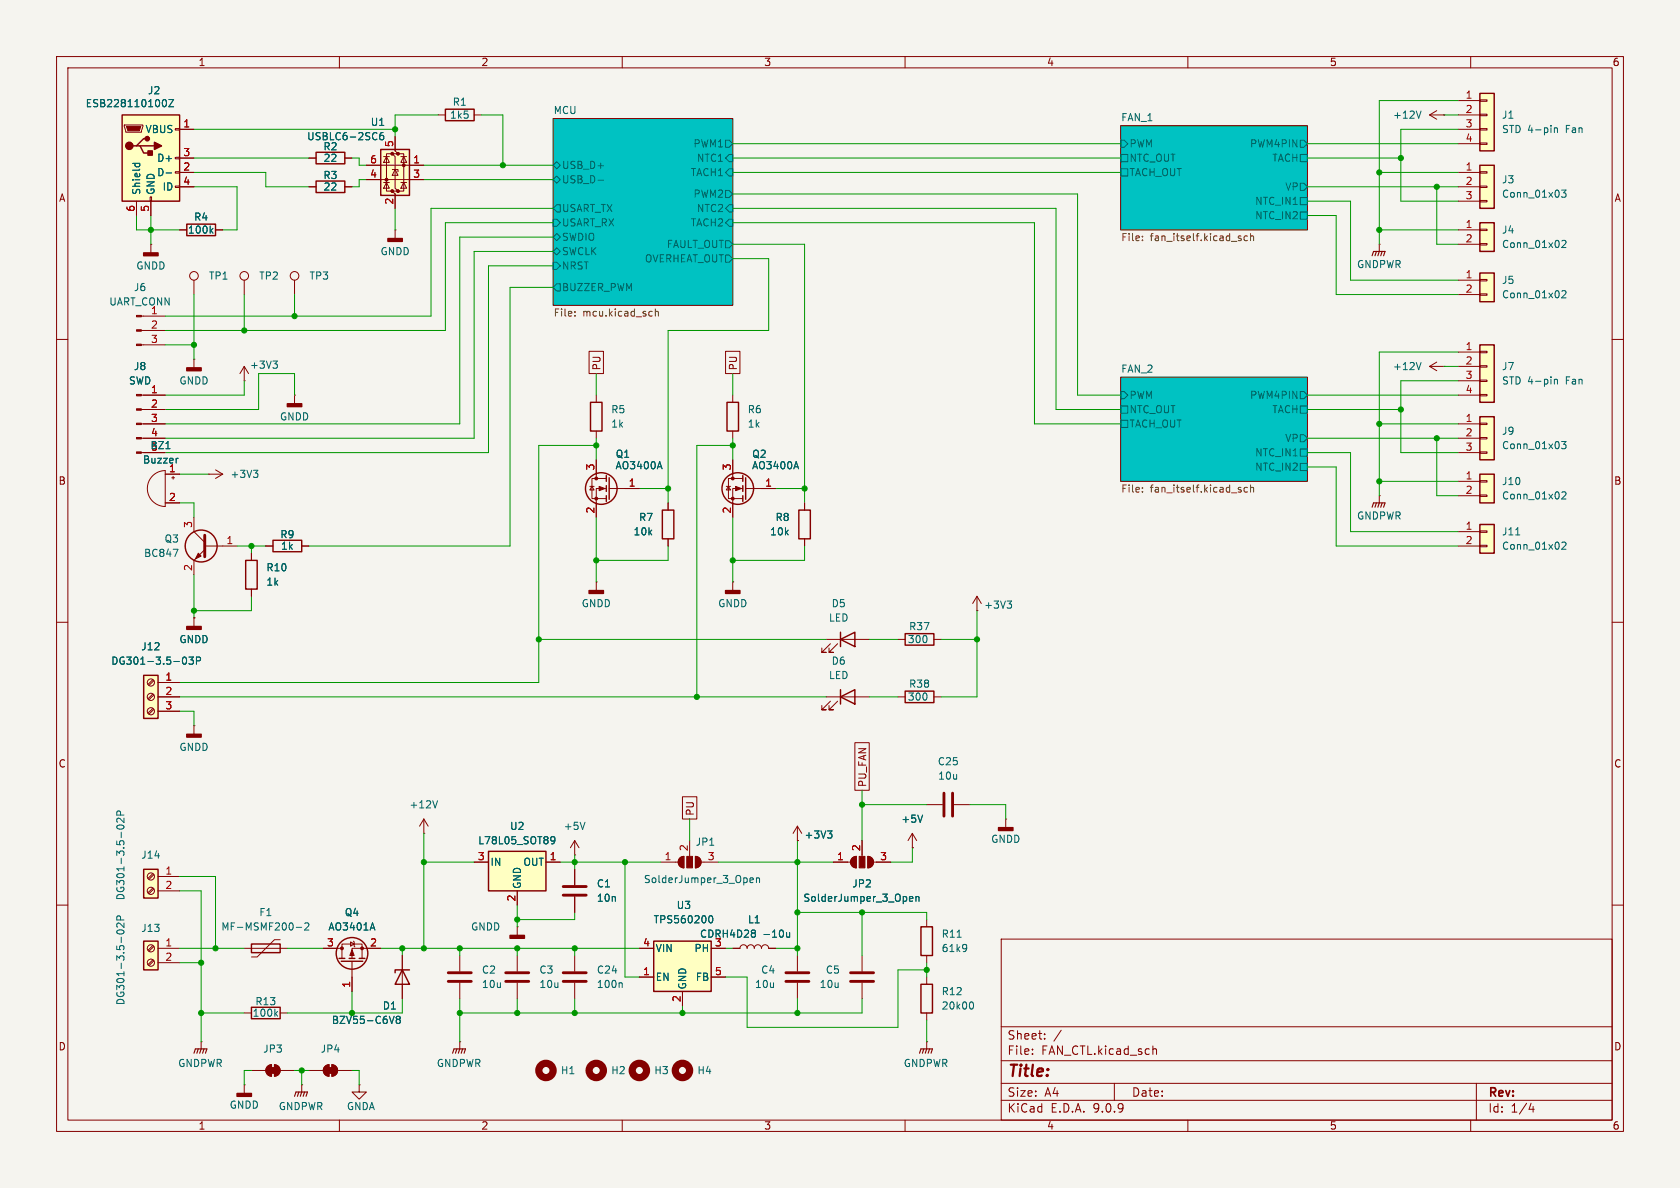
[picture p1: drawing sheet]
<svg xmlns="http://www.w3.org/2000/svg" width="297mm" height="210mm" viewBox="0 0 297 210" stroke-linecap="round" stroke-linejoin="round" font-family="sans-serif">
<path d="M0 0h297v210h-297z" fill="#f5f4ef" stroke="#f5f4ef" stroke-width=".18"/>
<g fill="none" stroke="#840000" stroke-width=".18">
<path d="M10 10h277v190h-277zM12 12h273v186h-273zM60 10v2M110 10v2M160 10v2M210 10v2M260 10v2M97.8 21h31.7v33h-31.7zM198.1 22.2h33v18.4h-33zM43.2 49.5v2.6M52.1 49.5v2.6M10 60h2"/>
<path d="M25 69.9h4.2M25 72.4h4.2M25 74.9h4.2M25 77.5h4.2M34.3 63.5h.1M34.3 63.5v1.5M43.2 67.3h.1M43.2 64.8l-.8 1.2M43.2 64.8l.7 1.2M43.2 64.8v2.5M198.1 66.7h33v18.4h-33zM285 60h2"/>
<path d="M25 80h4.2M27 84.1a3.2 3.2 0 0 1 2.2-.9v6.3a3.2 3.2 0 0 1-2.9-1.9 3.2 3.2 0 0 1 .7-3.5zM29.2 83.8h2.5M29.2 88.9h2.5M30.4 84.5h.5M30.6 84.2v.5M34.3 91.4v2.6l1.9 1.9M36.2 96.5h5.7M36.2 97.2l-1.9 1.9v2.5M36.8 83.8h.1M36.8 83.8h2.6M38.1 83.1l1.3 .7"/>
<path d="M39.4 83.8l-1.3 .8M47 96.5h1.3M53.3 96.5h1.3M10 110h2M285 110h2M10 160h2M177 166h108v32h-108zM285 160h2M60 198v2M110 198v2M160 198v2M177 194.5h108"/>
<path d="M177 191.5h108M177 187.5h108M177 181.5h108M182.5 186.3v.1M182.5 185.5v.1M184.7 183.6v.1M184.7 182.8v.1M187.6 182.1l-1.3 2M197 191.5v3M203.8 185.5l.2-.1 .4 .1 .1 .9M210 198v2M260 198v2"/>
<path d="M261 191.5v6.5M270.7 195l-.4 1.1h.9M271 195.6v1"/>
<circle cx="43.2" cy="48.8" r=".76"/>
<circle cx="52.1" cy="48.8" r=".76"/>
</g>
<g fill="#00c2c2" stroke="#00c2c2" stroke-width=".18">
<path d="M198.1 66.7h33v18.4h-33z"/>
<path d="M198.1 22.2h33v18.4h-33z"/>
<path d="M97.8 21h31.7v33h-31.7z"/>
</g>
<g fill="none" stroke="#006464" stroke-width=".18">
<path d="M97.8 38.7h.6l.7 .7-.7 .6h-.6zM97.8 29.2l.6-.6 .7 .6-.7 .6zM97.8 31.8l.6-.7 .7 .7-.7 .6zM98.4 36.2h.7v1.3h-.7l-.6-.7zM105.7 31.8h1M128.3 24.8h.6l.6 .6-.6 .6h-.6zM128.3 33.7h.6l.6 .6-.6 .6h-.6zM128.9 27.3h.6v1.3h-.6l-.6-.7zM128.9 36.2h.6v1.3h-.6l-.6-.7zM128.9 29.8h.6v1.3h-.6l-.6-.6zM128.9 38.7h.6v1.3h-.6l-.6-.6zM198.1 24.8h.7l.6 .6-.6 .6h-.7z"/>
<path d="M198.1 27.3h1.3v1.3h-1.3zM198.1 29.8h1.3v1.3h-1.3zM229.9 24.8h.6l.6 .6-.6 .6h-.6zM229.9 27.3h1.2v1.3h-1.2zM229.9 32.4h.6l.6 .6-.6 .7h-.6zM229.9 34.9h1.2v1.3h-1.2zM229.9 37.5h1.2v1.2h-1.2zM97.8 50.8l.6-.6h.7v1.2h-.7zM97.8 46.4h.6l.7 .6-.7 .6h-.6zM97.8 44.5l.6-.7 .7 .7-.7 .6zM97.8 41.9l.6-.6 .7 .6-.7 .6zM128.3 42.5h.6l.6 .7-.6 .6h-.6z"/>
<path d="M128.3 45.1h.6l.6 .6-.6 .7h-.6zM29.3 79.3h.8M48.2 63.8h.8l-.4 .5M48.8 64.3l.2 .3v.3l-.2 .2M198.1 69.2h.7l.6 .7-.6 .6h-.7zM198.1 71.8h1.3v1.2h-1.3zM198.1 74.3h1.3v1.3h-1.3zM229.9 69.2h.6l.6 .7-.6 .6h-.6zM229.9 71.8h1.2v1.2h-1.2zM229.9 76.8h.6l.6 .7-.6 .6h-.6zM229.9 79.4h1.2v1.2h-1.2zM30.6 97.1h.9l-.6 1.3"/>
<path d="M31.5 81l-.2 .1M44.8 83.1h.8l-.4 .5M45.3 83.6l.3 .3v.3l-.3 .2M229.9 81.9h1.2v1.3h-1.2z"/>
</g>
<g fill="none" stroke="#725600" stroke-width=".18">
<path d="M101.6 55.8v.1M101.6 55.1v.1M115.2 55l.1 .1M115.3 55.8l-.1 .1M115.9 54.6v1.3M115.9 55.2l.1-.2 .3 .1 .1 .8M202 41.8v.1M202 42.4v.1M219.3 42.1l.1 .2-.1 .2M219.3 41.7l.1 .1M220.5 41.8l-.3-.1-.3 .2 .2 .6h.4M221.1 41.3v1.2"/>
<path d="M221.1 41.8l.2-.1 .3 .1v.7M202 86.9v.1M202 86.2v.1M219.3 86.6l.1 .2-.1 .2M219.3 86.2h.1M220.5 86.2h-.3l-.3 .2 .2 .5h.4M221.1 86.3l.2-.1h.3v.8M221.1 85.7v1.3"/>
</g>
<path d="M36.2 94.6v3.8" fill="none" stroke="#840000" stroke-width=".51"/>
<g fill="none" stroke="#840000" stroke-width=".25">
<path d="M48.3 95.5h5v2h-5z"/>
<circle cx="35.6" cy="96.5" r="2.82"/>
</g>
<g fill="#840000" stroke="#840000" stroke-width=".18">
<path d="M35.1 97.8l.5 .5-1.1 .5z"/>
<path d="M24.1 69.7h.9v.3h-.9z"/>
<path d="M24.1 72.3h.9v.2h-.9z"/>
<path d="M24.1 74.8h.9v.3h-.9z"/>
<path d="M24.1 77.3h.9v.3h-.9z"/>
<path d="M24.1 79.9h.9v.2h-.9z"/>
</g>
<path d="M33 65h2.6v.5h-2.6z" fill="#840000" stroke="#840000" stroke-width=".25"/>
<path d="M25.4 119.4h2.5v7.6h-2.5z" fill="#ffffc2"/>
<path d="M33 39.6h5.1v2.1h-5.1zM25.4 119.4h2.5v7.6h-2.5z" fill="none" stroke="#840000" stroke-width=".25"/>
<g fill="none" stroke="#840000" stroke-width=".18">
<path d="M25 55.9h4.2M25 58.4h4.2M26.7 43.2h.1M26.7 43.2v1.5M31.7 40.6h1.3M34.3 49.5v2.6M38.1 40.6h1.3M25 61h4.2M52.1 69.9h.1M52.1 69.9v1.5M27 120.1l-.8 .9M27 122.7l-.8 .8"/>
<path d="M27 125.2l-.8 .9M27.2 120.3l-.9 .9M27.2 122.9l-.9 .8M27.2 125.4l-.9 .8M27.9 120.7h3.8M27.9 123.2h3.8M27.9 125.7h3.8"/>
<circle cx="34.3" cy="48.8" r=".76"/>
<circle cx="26.7" cy="123.2" r=".63"/>
<circle cx="26.7" cy="120.6" r=".63"/>
<circle cx="26.7" cy="125.7" r=".63"/>
</g>
<path d="M37.3 40.7l.3 .5M37.6 40.4l-.4 .5M32.4 116.2l.2-.1a.68 .68 0 0 1 .4 .7 .68 .68 0 0 1-.4 .6h-.2M33.4 116.1h.8l-.4 .5 .3 .2v.5l-.2 .1-.5-.1M34.7 116.8h.6l.2-.2-.1-.3-.7-.2v1.3" fill="none" stroke="#006464" stroke-width=".18"/>
<g fill="#840000" stroke="#840000" stroke-width=".25">
<path d="M50.8 71.4h2.5v.5h-2.5z"/>
<path d="M25.4 44.7h2.5v.5h-2.5z"/>
</g>
<g fill="#840000" stroke="#840000" stroke-width=".18">
<path d="M24.1 55.8h.9v.2h-.9z"/>
<path d="M24.1 58.3h.9v.2h-.9z"/>
<path d="M24.1 60.8h.9v.3h-.9z"/>
</g>
<path d="M21.6 20.3h10.1v15.3h-10.1z" fill="#ffffc2"/>
<path d="M21.6 20.3h10.1v15.3h-10.1zM24.1 25.8h.7l.6 1.3h1.3M24.8 25.8h2.5M26 24.5h-.6l-1.3 1.3h-.6M148.6 123.2l2.5-1.3v2.6zM148.6 121.9v2.6M162.8 163.8h2v5.1h-2z" fill="none" stroke="#840000" stroke-width=".25"/>
<g fill="none" stroke="#840000" stroke-width=".18">
<path d="M22 22.1h3.3v.3l-.3 1h-2.8zM24.1 35.6v2.5M26.5 34.8h.3v.8h-.3zM26.7 35.6v2.5M31 22.7h.7v.3h-.7zM31 27.8h.7v.3h-.7zM31 30.4h.7v.2h-.7zM31 32.9h.7v.2h-.7zM31.7 22.9h2.6M31.7 27.9h2.6M31.7 30.5h2.6M31.7 33h2.6"/>
<path d="M69.8 40.6h.1M69.8 40.6v1.6M243.8 43.2h.1M243.8 43.2v1.3M172.7 108h.1M172.7 105.4l.8 1.3M172.7 105.4l-.7 1.3M172.7 105.4v2.6M146 123.2h7.7M146.8 124l-1.5 1.5h.7h-.7v-.8M148.1 124l-1.5 1.5h.7h-.7v-.8M163.8 162.6v1.2"/>
<path d="M163.8 168.9v1.3"/>
</g>
<path d="M22.4 22.4h2.5l-.3 .7h-2z" fill="#840000" stroke="#840000" stroke-width=".18"/>
<g fill="#840000" stroke="#840000" stroke-width=".25">
<path d="M26.2 26.7h.7v.7h-.7z"/>
<path d="M27.3 25.1l1.3 .7-1.3 .6z"/>
<path d="M68.6 42.2h2.5v.5h-2.5z"/>
<circle cx="22.9" cy="25.8" r=".63"/>
<circle cx="26" cy="24.5" r=".38"/>
</g>
<path d="M29 17.6a.68 .68 0 0 1 .4 .6 .68 .68 0 0 1-.4 .7M29.8 17.6h.9l-.9 1.3h.9M23.4 28.9h1.3M23.9 28.9v.3M24.6 28.9l.1 .3M29.4 30.6h.9M178 106.2h.8l-.4 .5M178.6 106.7l.2 .3v.3l-.2 .2M169.2 165.7h.7M170.7 166.9l.1 .2a1.07 1.07 0 0 1-.1 1M170.9 167.5l-.2 .2" fill="none" stroke="#006464" stroke-width=".18"/>
<path d="M242.6 45.2l.2-.7h2.1l-.3 .7M243.3 44.5l-.2 .7M243.8 44.5l-.2 .7M244.3 44.5l-.2 .7" fill="none" stroke="#840000" stroke-width=".2"/>
<path d="M261.6 16.5h2.6v10.2h-2.6z" fill="#ffffc2"/>
<path d="M261.6 16.5h2.6v10.2h-2.6z" fill="none" stroke="#840000" stroke-width=".25"/>
<path d="M254 19.6l-1.3 .7M257.8 17.8h3.8M261.6 17.7h1.3v.2h-1.3zM252.7 20.3h2.6M252.7 20.3l1.3 .8M255.3 20.3h.1M257.8 20.3h3.8M257.8 22.9h3.8M257.8 25.4h3.8M261.6 20.2h1.3v.2h-1.3zM261.6 22.7h1.3v.3h-1.3zM261.6 25.3h1.3v.2h-1.3z" fill="none" stroke="#840000" stroke-width=".18"/>
<path d="M251.2 19.6l-.4 1.3M274.8 22.6v.8M274.8 22.7l.2-.1 .3 .1v.7" fill="none" stroke="#006464" stroke-width=".18"/>
<path d="M261.6 48.3h2.6v5h-2.6z" fill="#ffffc2"/>
<path d="M261.6 48.3h2.6v5h-2.6z" fill="none" stroke="#840000" stroke-width=".25"/>
<path d="M257.8 49.5h3.8M257.8 52.1h3.8M261.6 49.4h1.3v.3h-1.3zM261.6 51.9h1.3v.3h-1.3z" fill="none" stroke="#840000" stroke-width=".18"/>
<path d="M276.1 51.5l.5-.1 .2 .3-.7 .9h.7" fill="none" stroke="#006464" stroke-width=".18"/>
<path d="M261.6 39.4h2.6v5.1h-2.6z" fill="#ffffc2"/>
<path d="M261.6 39.4h2.6v5.1h-2.6z" fill="none" stroke="#840000" stroke-width=".25"/>
<path d="M257.8 40.6h3.8M257.8 43.2h3.8M261.6 40.5h1.3v.3h-1.3zM261.6 43.1h1.3v.2h-1.3z" fill="none" stroke="#840000" stroke-width=".18"/>
<path d="M276.1 42.6l.5-.1 .2 .4-.7 .9h.7" fill="none" stroke="#006464" stroke-width=".18"/>
<path d="M261.6 29.2h2.6v7.6h-2.6z" fill="#ffffc2"/>
<path d="M55.9 32h5.1v2h-5.1zM261.6 29.2h2.6v7.6h-2.6zM148.6 113l2.5-1.2v2.5zM148.6 111.8v2.5M160 112h5.1v2h-5.1zM160 122.2h5.1v2h-5.1z" fill="none" stroke="#840000" stroke-width=".25"/>
<g fill="none" stroke="#840000" stroke-width=".18">
<path d="M54.6 33h1.3M61 33h1.2M257.8 30.5h3.8M257.8 33h3.8M257.8 35.6h3.8M261.6 30.4h1.3v.2h-1.3zM261.6 32.9h1.3v.2h-1.3zM261.6 35.4h1.3v.3h-1.3zM34.3 109.2h.1M34.3 109.2v1.5M146 113h7.7M146.8 113.8l-1.5 1.5h.7h-.7v-.7"/>
<path d="M148.1 113.8l-1.5 1.5h.7h-.7v-.7M158.7 113h1.3M165.1 113h1.3M34.3 128.3h.1M34.3 128.3v1.5M158.7 123.2h1.3M165.1 123.2h1.3M161.3 149.9h.1M161.3 147.3l-.8 1.3M161.3 147.3l.8 1.3M161.3 147.3v2.6M163.8 142.2h2.8"/>
<path d="M168.7 142.2h2.7M177.8 144.8h.1M177.8 144.8v1.5M91.4 163.8h.1M91.4 163.8v1.6M101.6 168.9v2.8M101.6 173.7v2.8"/>
</g>
<path d="M276.1 33.6h.7l-.4 .5 .4 .1v.5l-.2 .2-.5-.2M163.1 144.1l-.4 1.3M109.8 173.7l.2 .2v.7" fill="none" stroke="#006464" stroke-width=".18"/>
<g fill="#840000" stroke="#840000" stroke-width=".25">
<path d="M33 110.7h2.6v.6h-2.6z"/>
<path d="M176.5 146.3h2.6v.5h-2.6z"/>
<path d="M33 129.8h2.6v.5h-2.6z"/>
<path d="M90.2 165.4h2.5v.5h-2.5z"/>
</g>
<path d="M166.9 140.2v4.1M168.4 140.2v4.1M99.6 172h4M99.6 173.5h4" fill="none" stroke="#840000" stroke-width=".51"/>
<circle cx="96.5" cy="189.2" r="1.27" fill="none" stroke="#840000" stroke-width="1.3"/>
<path d="M115.6 166.4h10.1v8.9h-10.1z" fill="#ffffc2"/>
<path d="M115.6 166.4h10.1v8.9h-10.1z" fill="none" stroke="#840000" stroke-width=".25"/>
<g fill="none" stroke="#840000" stroke-width=".18">
<path d="M74.9 147.3h.1M74.9 144.8l-.7 1.3M74.9 144.8l.8 1.3M74.9 144.8v2.5M101.6 151.1h.1M101.6 148.6l-.8 1.3M101.6 148.6l.8 1.3M101.6 148.6v2.5M101.6 153.7v2.8M101.6 158.5v2.8M116.8 152.4h3.1M120.2 151.7l.7-.3v2a1.02 1.02 0 0 1-.9-.6 1.02 1.02 0 0 1 .2-1.1z"/>
<path d="M121.9 148.6v2.8M122.9 151.4a1.02 1.02 0 0 1 1 1 1.02 1.02 0 0 1-1 1zM124 152.4h3M113 167.6h2.6M113 172.7h2.6M120.6 175.3v2.5M125.7 167.6h2.6M125.7 172.7h2.6"/>
</g>
<path d="M77.3 141.5l-.4 1.3M103.4 145.4l-.4 1.2M132.6 155.6l.6-.1-.1-.3h-.3l-.2 .2v.6h.5M133.7 155.3l.2-.1h.3l.1 .8M133.7 155.2v.8M125.3 162.4l.1-.4 .2-.1a.68 .68 0 0 1 .4 .6 .68 .68 0 0 1-.4 .6l-.2-.1-.1-.3" fill="none" stroke="#006464" stroke-width=".18"/>
<g fill="#840000" stroke="#840000" stroke-width=".18">
<path d="M120.2 151.7l.7-.3v2a1.02 1.02 0 0 1-.9-.6 1.02 1.02 0 0 1 .2-1.1z"/>
<path d="M121.4 151.4h1v2h-1z"/>
<path d="M122.9 151.4a1.02 1.02 0 0 1 1 1 1.02 1.02 0 0 1-1 1z"/>
</g>
<path d="M99.6 156.7h4M99.6 158.2h4" fill="none" stroke="#840000" stroke-width=".51"/>
<path d="M86.4 150.5h10.1v7h-10.1z" fill="#ffffc2"/>
<g fill="none" stroke="#840000" stroke-width=".25">
<path d="M104.4 71.1h2v5.1h-2zM128.5 71.1h2.1v5.1h-2.1zM107.2 84.1v1M107.2 85.9v1M107.2 87.6v1M107.7 84.5v3.8M117.1 90.2h2v5.1h-2zM86.4 150.5h10.1v7h-10.1z"/>
<circle cx="106.3" cy="86.4" r="2.79"/>
</g>
<g fill="none" stroke="#840000" stroke-width=".18">
<path d="M105.4 69.9v1.2M105.4 76.2v1.3M129.5 69.9v1.2M129.5 76.2v1.3M104.3 86h.7M104.6 86l.4 .6h-.7zM105.4 81.3v3.3M107.2 84.6h-2.6v3.5h2.6M107.2 86.4h-1.8v5M107.7 86.4h5.3M118.1 88.9v1.3M118.1 95.3v1.2"/>
<path d="M105.4 102.9h.1M105.4 102.9v1.5M129.5 102.9h.1M129.5 102.9v1.5M83.8 152.4h2.6M91.4 157.5v2.5M96.5 152.4h2.6M81.3 168.9v2.8M81.3 173.7v2.8M91.4 168.9v2.8M91.4 173.7v2.8M81.3 184.2h.1"/>
<path d="M81.3 184.2v1.2"/>
</g>
<path d="M116.6 81.6l.4 1.3M97.4 148l.2-.1 .4 .1a.84 .84 0 0 1-.3 1.2h-.2M98.1 148.4l-.2 .3-.5-.1" fill="none" stroke="#006464" stroke-width=".18"/>
<path d="M79.2 172h4.1M79.2 173.5h4.1M89.4 172h4.1M89.4 173.5h4.1" fill="none" stroke="#840000" stroke-width=".51"/>
<circle cx="120.6" cy="189.2" r="1.27" fill="none" stroke="#840000" stroke-width="1.3"/>
<path d="M80 186.2l.3-.8h2l-.3 .8M80.8 185.4l-.3 .8M81.3 185.4l-.3 .8M81.8 185.4l-.3 .8" fill="none" stroke="#840000" stroke-width=".2"/>
<g fill="#840000" stroke="#840000" stroke-width=".18">
<path d="M105.9 86l1 .4-1 .3z"/>
<circle cx="105.4" cy="84.6" r=".25"/>
<circle cx="105.4" cy="88.1" r=".25"/>
</g>
<g fill="#840000" stroke="#840000" stroke-width=".25">
<path d="M104.1 104.4h2.6v.5h-2.6z"/>
<path d="M128.3 104.4h2.5v.5h-2.5z"/>
</g>
<path d="M25.4 166.4h2.5v5.1h-2.5z" fill="#ffffc2"/>
<path d="M55.9 26.9h5.1v2.1h-5.1zM25.4 166.4h2.5v5.1h-2.5z" fill="none" stroke="#840000" stroke-width=".25"/>
<g fill="none" stroke="#840000" stroke-width=".18">
<path d="M54.6 27.9h1.3M61 27.9h1.2M27 167.1l-.8 .9M27 169.7l-.8 .8M27.2 167.3l-.9 .8M27.2 169.8l-.9 .9M27.9 167.6h3.8M27.9 170.2h3.8"/>
<circle cx="26.7" cy="167.6" r=".63"/>
<circle cx="26.7" cy="170.2" r=".63"/>
</g>
<path d="M20.7 164.9l-.1-.1a.68 .68 0 0 1 .7-.4 .68 .68 0 0 1 .6 .4v.1M21.3 162.6v-.6l-.2-.1-.3 .1-.2 .6h1.3M21.9 163.2v.8l-.9-.8-.4 .2 .2 .5" fill="none" stroke="#006464" stroke-width=".18"/>
<path d="M67.3 26.4h5.1v8.1h-5.1z" fill="#ffffc2"/>
<g fill="#840000" stroke="#840000" stroke-width=".18">
<path d="M47.8 188.7h1v1h-1z"/>
<path d="M47.3 188.5l.7-.3v2a1.02 1.02 0 0 1-.9-.6 1.02 1.02 0 0 1 .2-1.1z"/>
<path d="M48.5 188.2a1.02 1.02 0 0 1 1 1 1.02 1.02 0 0 1-1 1z"/>
<path d="M62.2 167.9l.4 1h-.8z"/>
<path d="M57.9 188.7h1v1h-1z"/>
<path d="M57.4 188.5l.8-.3v2a1.02 1.02 0 0 1-1-.6 1.02 1.02 0 0 1 .2-1.1z"/>
<path d="M58.7 188.2a1.02 1.02 0 0 1 1 1 1.02 1.02 0 0 1-1 1z"/>
<circle cx="71.4" cy="29.2" r=".25"/>
<circle cx="70.4" cy="27.2" r=".25"/>
<circle cx="70.4" cy="33.8" r=".25"/>
<circle cx="69.3" cy="27.2" r=".25"/>
<circle cx="69.3" cy="33.8" r=".25"/>
<circle cx="68.3" cy="31.7" r=".25"/>
<circle cx="60.5" cy="167.6" r=".25"/>
<circle cx="64" cy="167.6" r=".25"/>
</g>
<g fill="none" stroke="#840000" stroke-width=".18">
<path d="M64.8 29.2h10.1M64.8 31.8h10.1M67.8 32.3h1M67.8 27.7h1M68.3 27.7l.5 1h-1zM68.3 32.3l.5 1h-1zM69.3 30h1.1v.4M69.3 27.2h-1v6.6h1M69.8 24.1v2.6l.6 .5h-1.1l.5 .5v5.6l.6 .5h-1.1l.5 .5v2.5M69.8 30l.6 1h-1.1zM70.4 27.2h1v6.6h-1M70.9 32.3h1"/>
<path d="M70.9 27.7h1M71.4 27.7l.5 1h-1zM71.4 32.3l.5 1h-1zM77.5 20.3h1.2M83.8 20.3h1.3M44.4 97.8v1.3M44.4 104.1v1.3M43.2 167.6h7.6M43.2 179.1h1.2M49.5 166.1h-1l-3 3.1h-1.1M49.5 179.1h1.3M57.1 167.6h3.4"/>
<path d="M60.5 169.4v-2.5h3.5v2.5M62 166.5l.6 .4-.6 .4zM62.2 169.9v5.4M62.5 166.4l.1 .1v.8l.1 .1M67.3 167.6h-5.1v1.8M71.1 168.9v7.6M35.6 184.2h.1M35.6 184.2v1.2M43.2 191.8h.1M43.2 191.8v1.5M44.4 189.2h2.6M47.3 188.5l.7-.3v2a1.02 1.02 0 0 1-.9-.6 1.02 1.02 0 0 1 .2-1.1z"/>
<path d="M48.5 188.2a1.02 1.02 0 0 1 1 1 1.02 1.02 0 0 1-1 1zM49.5 189.2h2.6M53.3 191.8h.1M53.3 191.8v1.2M54.6 189.2h2.5M57.4 188.5l.8-.3v2a1.02 1.02 0 0 1-1-.6 1.02 1.02 0 0 1 .2-1.1zM58.7 188.2a1.02 1.02 0 0 1 1 1 1.02 1.02 0 0 1-1 1zM59.7 189.2h2.5M63.5 191.8v1.2h1.3l-1.3 1.3-1.3-1.3h1.3M63.5 191.8h.1"/>
</g>
<g fill="none" stroke="#840000" stroke-width=".25">
<path d="M78.7 19.3h5.1v2h-5.1zM67.3 26.4h5.1v8.1h-5.1zM43.4 99.1h2.1v5h-2.1zM44.4 166.9h5.1v1.5h-5.1zM44.4 178.1h5.1v2h-5.1zM59.9 169.4h1.1M60.3 169.9h3.8M61.7 169.4h1M63.5 169.4h1M71.1 171.5l1.3 2.5h-2.6zM72.4 171.5h-2.6v.5"/>
<circle cx="62.2" cy="168.5" r="2.79"/>
</g>
<path d="M67.7 23.4l-.3 .1a.86 .86 0 0 0 0 1.2l.4-.1v-.4l-.2-.3-.4 .1-.1 .2M48.7 179.2l.4 .4M49.1 178.8l-.5 .5M52.4 163.9h.9M53.9 163.3l.5-.2 .2 .4-.8 .9h.8M65.9 163.1l.4 1.3M69.7 179.6l-.4 1.3M70.3 180.2l-.3-.2 .3-.4h.2l.3 .3-.3 .3M70.3 180.2l-.3 .2 .1 .4 .2 .1h.3l.2-.2v-.3l-.3-.2M70.3 180.2h.2" fill="none" stroke="#006464" stroke-width=".18"/>
<path d="M34.3 186.2l.2-.8h2.1l-.3 .8M35.1 185.4l-.3 .8M35.6 185.4l-.3 .8M36.1 185.4l-.3 .8M52.1 193.8l.2-.8h2.1l-.3 .8M52.8 193l-.2 .8M53.3 193l-.2 .8M53.8 193l-.2 .8" fill="none" stroke="#840000" stroke-width=".2"/>
<path d="M41.9 193.3h2.5v.5h-2.5z" fill="#840000" stroke="#840000" stroke-width=".25"/>
<path d="M25.4 153.7h2.5v5.1h-2.5z" fill="#ffffc2"/>
<path d="M25.4 153.7h2.5v5.1h-2.5z" fill="none" stroke="#840000" stroke-width=".25"/>
<g fill="none" stroke="#840000" stroke-width=".18">
<path d="M27 154.4l-.8 .9M27 157l-.8 .8M27.2 154.6l-.9 .8M27.2 157.1l-.9 .9M27.9 154.9h3.8M27.9 157.5h3.8M152.4 168.9v2.8M152.4 173.7v2.8"/>
<circle cx="26.7" cy="157.5" r=".63"/>
<circle cx="26.7" cy="154.9" r=".63"/>
</g>
<path d="M20.7 146.4l-.1-.1a.68 .68 0 0 1 .7-.5 .68 .68 0 0 1 .6 .5v.1M21.3 144.1v-.6l-.2-.1h-.3l-.2 .7h1.3M21.9 144.6v.8l-.9-.8-.4 .3 .2 .5" fill="none" stroke="#006464" stroke-width=".18"/>
<g fill="none" stroke="#840000" stroke-width="1.3">
<circle cx="105.4" cy="189.2" r="1.27"/>
<circle cx="113" cy="189.2" r="1.27"/>
</g>
<path d="M150.4 172h4M150.4 173.5h4" fill="none" stroke="#840000" stroke-width=".51"/>
<path d="M261.6 73.7h2.6v7.6h-2.6z" fill="#ffffc2"/>
<path d="M261.6 73.7h2.6v7.6h-2.6z" fill="none" stroke="#840000" stroke-width=".25"/>
<path d="M257.8 74.9h3.8M257.8 77.5h3.8M261.6 74.8h1.3v.3h-1.3zM261.6 77.3h1.3v.3h-1.3zM261.6 79.9h1.3v.2h-1.3zM257.8 80h3.8M163.8 184.2h.1M163.8 184.2v1.2" fill="none" stroke="#840000" stroke-width=".18"/>
<path d="M276.1 78h.7l-.4 .5 .4 .2v.5l-.2 .1-.5-.1" fill="none" stroke="#006464" stroke-width=".18"/>
<path d="M162.6 186.2l.2-.8h2l-.2 .8M163.3 185.4l-.2 .8M163.8 185.4l-.2 .8M164.3 185.4l-.2 .8" fill="none" stroke="#840000" stroke-width=".2"/>
<path d="M261.6 83.8h2.6v5.1h-2.6z" fill="#ffffc2"/>
<path d="M261.6 83.8h2.6v5.1h-2.6z" fill="none" stroke="#840000" stroke-width=".25"/>
<path d="M257.8 85.1h3.8M257.8 87.6h3.8M261.6 85h1.3v.2h-1.3zM261.6 87.5h1.3v.3h-1.3zM129.5 167.6h1.3a.64 .64 0 0 1 .6-.6 .64 .64 0 0 1 .7 .6 .64 .64 0 0 1 .6-.6 .64 .64 0 0 1 .6 .6 .64 .64 0 0 1 .7-.6 .64 .64 0 0 1 .6 .6 .64 .64 0 0 1 .7-.6 .64 .64 0 0 1 .6 .6h1.3" fill="none" stroke="#840000" stroke-width=".18"/>
<path d="M276.1 87.1l.5-.2 .2 .4-.7 .9h.7M133.5 164.5v.3M133.5 165.1v.5M139.1 164.8v.8l.3 .1 .2-.1M139.6 164.8v.9" fill="none" stroke="#006464" stroke-width=".18"/>
<path d="M261.6 92.7h2.6v5.1h-2.6z" fill="#ffffc2"/>
<path d="M261.6 92.7h2.6v5.1h-2.6z" fill="none" stroke="#840000" stroke-width=".25"/>
<path d="M257.8 94h3.8M257.8 96.5h3.8M261.6 93.9h1.3v.2h-1.3zM261.6 96.4h1.3v.2h-1.3z" fill="none" stroke="#840000" stroke-width=".18"/>
<path d="M268 94.6h.7M276.1 96l.5-.2 .2 .4-.7 .9h.7" fill="none" stroke="#006464" stroke-width=".18"/>
<path d="M261.6 61h2.6v10.1h-2.6z" fill="#ffffc2"/>
<g fill="none" stroke="#840000" stroke-width=".25">
<path d="M261.6 61h2.6v10.1h-2.6zM131.3 84.1v1M131.3 85.9v1M131.3 87.6v1M131.8 84.5v3.8M141.2 90.2h2.1v5.1h-2.1zM162.8 174h2v5.1h-2z"/>
<circle cx="130.4" cy="86.4" r="2.79"/>
</g>
<g fill="none" stroke="#840000" stroke-width=".18">
<path d="M24.1 35.6v2.5M26.7 35.6v2.5M31.7 22.9h2.6M31.7 27.9h2.6M31.7 30.5h2.6M31.7 33h2.6M54.6 27.9h1.3M54.6 33h1.3M61 27.9h1.2M61 33h1.2M64.8 29.2h2.5M64.8 31.8h2.5"/>
<path d="M69.8 24.1v2.6M69.8 34.3v2.5M72.4 29.2h2.5M72.4 31.8h2.5M31.7 40.6h1.3M38.1 40.6h1.3M25.4 69.9h3.8M25.4 72.4h3.8M25.4 74.9h3.8M25.4 77.5h3.8M104.1 62.1h2.6v3.9h-2.6zM128.3 62.1h2.5v3.9h-2.5z"/>
<path d="M252.7 64.8h2.6M252.7 64.8l1.3 .7M254 64l-1.3 .8M255.3 64.8h.1M257.8 62.2h3.8M257.8 64.8h3.8M257.8 67.3h3.8M257.8 69.9h3.8M261.6 62.1h1.3v.3h-1.3zM261.6 64.6h1.3v.3h-1.3zM261.6 67.2h1.3v.2h-1.3zM261.6 69.7h1.3v.3h-1.3z"/>
<path d="M25.4 80h3.8M29.2 83.8h2.5M29.2 88.9h2.5M44.4 97.8v1.3M47 96.5h1.3M53.3 96.5h1.3M105.4 81.3v2.5M105.4 88.9v2.5M110.5 86.4h2.5M118.1 88.9v1.3M118.1 95.3v1.2M128.4 86h.8"/>
<path d="M128.8 86l.4 .6h-.8zM129.5 81.3v3.3M131.3 84.6h-2.5v3.5h2.5M131.3 86.4h-1.8v5M131.8 86.4h5.4M142.2 88.9v1.3M142.2 95.3v1.2M243.8 87.6h.1M243.8 87.6v1.3M34.3 109.2h.1M44.4 104.1v1.3M27.9 120.7h3.8"/>
<path d="M27.9 123.2h3.8M27.9 125.7h3.8M151.1 131.3h2.6v8.4h-2.6zM83.8 152.4h2.6M91.4 157.5v2.5M96.5 152.4h2.6M101.6 153.7v2.8M101.6 158.5v2.8M120.6 140.8h2.6v4h-2.6zM141 148.6h.1M141 146.1l.7 1.2M141 146.1l-.8 1.2"/>
<path d="M141 146.1v2.5M147.3 152.4h3.1M150.7 151.7l.7-.3v2a1.02 1.02 0 0 1-.9-.6 1.02 1.02 0 0 1 .2-1.1zM152.4 148.6v2.8M153.4 151.4a1.02 1.02 0 0 1 1 1 1.02 1.02 0 0 1-1 1zM154.4 152.4h3.1M161.3 149.9h.1M57.1 167.6h2.6M62.2 172.7v2.6M64.8 167.6h2.5M71.1 168.9v2.6M71.1 174v2.5"/>
<path d="M113 167.6h2.6M113 172.7h2.6M120.6 175.3v2.5M125.7 167.6h2.6M125.7 172.7h2.6M129.5 167.6h1.3M135.9 167.6h1.3M141 168.9v2.8M141 173.7v2.8M163.8 172.7v1.3M163.8 179.1v1.2"/>
</g>
<g fill="none" stroke="#006464" stroke-width=".18">
<path d="M29 17.6a.68 .68 0 0 1 .4 .6 .68 .68 0 0 1-.4 .7M29.8 17.6h.9l-.9 1.3h.9M23.4 28.9h1.3M23.9 28.9v.3M24.6 28.9l.1 .3M29.4 30.6h.9M67.7 23.4l-.3 .1a.86 .86 0 0 0 0 1.2l.4-.1v-.4l-.2-.3-.4 .1-.1 .2M37.3 40.7l.3 .5M37.6 40.4l-.4 .5M29.3 79.3h.8M251.2 64.1l-.4 1.2M274.8 67v.9"/>
<path d="M274.8 67.2l.2-.2 .3 .1v.8M31.5 81l-.2 .1M116.6 81.6l.4 1.3M140.8 81.6l.4 1.3M32.4 116.2l.2-.1a.68 .68 0 0 1 .4 .7 .68 .68 0 0 1-.4 .6h-.2M33.4 116.1h.8l-.4 .5 .3 .2v.5l-.2 .1-.5-.1M34.7 116.8h.6l.2-.2-.1-.3-.7-.2v1.3M97.4 148l.2-.1 .4 .1a.84 .84 0 0 1-.3 1.2h-.2M98.1 148.4l-.2 .3-.5-.1M146.3 146.9h.8l-.4 .5M146.8 147.4l.3 .2v.3l-.3 .3M160.8 158.9l.6-.1-.1-.3h-.3l-.2 .2v.6h.5"/>
<path d="M161.9 158.6l.2-.1h.3l.1 .8M161.9 158.5v.8M163.1 144.1l-.4 1.3M65.9 163.1l.4 1.3M69.7 179.6l-.4 1.3M125.3 162.4l.1-.4 .2-.1a.68 .68 0 0 1 .4 .6 .68 .68 0 0 1-.4 .6l-.2-.1-.1-.3M133.5 164.5v.3M133.5 165.1v.5M139.1 164.8v.8l.3 .1 .2-.1M139.6 164.8v.9M171.7 177.1a.68 .68 0 0 1 .4 .6 .68 .68 0 0 1-.4 .7M70.3 180.2l-.3-.2 .3-.4h.2l.3 .3-.3 .3"/>
<path d="M70.3 180.2l-.3 .2 .1 .4 .2 .1h.3l.2-.2v-.3l-.3-.2M70.3 180.2h.2"/>
</g>
<g fill="#840000" stroke="#840000" stroke-width=".18">
<path d="M150.7 151.7l.7-.3v2a1.02 1.02 0 0 1-.9-.6 1.02 1.02 0 0 1 .2-1.1z"/>
<path d="M151.9 151.4h1v2h-1z"/>
<path d="M153.4 151.4a1.02 1.02 0 0 1 1 1 1.02 1.02 0 0 1-1 1z"/>
<path d="M130 86l1.1 .4-1.1 .3z"/>
<circle cx="129.5" cy="84.6" r=".25"/>
<circle cx="129.5" cy="88.1" r=".25"/>
</g>
<path d="M242.6 89.7l.2-.8h2.1l-.3 .8M243.3 88.9l-.2 .8M243.8 88.9l-.2 .8M244.3 88.9l-.2 .8" fill="none" stroke="#840000" stroke-width=".2"/>
<path d="M138.9 172h4.1M138.9 173.5h4.1" fill="none" stroke="#840000" stroke-width=".51"/>
<g fill="none" stroke="#009600" stroke-width=".18">
<path d="M257.8 17.8h-14v25.4M24.1 38.1v2.5h7.6M26.7 38.1v5.1M34.3 33h7.6v7.6h-2.5M34.3 22.9h35.5M34.3 30.5h12.7v2.5h7.6M34.3 27.9h20.3M62.2 27.9h1.3v1.3h1.3M64.8 31.8h-1.3v1.2h-1.3M69.8 36.8v3.8M74.9 29.2h22.9M74.9 31.8h22.9"/>
<path d="M77.5 20.3h-7.7v3.8M85.1 20.3h3.8v8.9M97.8 39.4h-19.1v19h-49.5M97.8 36.8h-21.6v19.1h-47M129.5 39.4h53.4v35.5h15.2M129.5 36.8h57.2v35.6h11.4M129.5 34.3h61v35.6h7.6M129.5 25.4h68.6M129.5 30.5h68.6M129.5 27.9h68.6M231.1 35.6h7.7v13.9h19M231.1 38.1h5.1v14h21.6"/>
<path d="M231.1 25.4h26.7M231.1 27.9h16.5M231.1 33h26.7M243.8 30.5h14M254 33v10.2h3.8M255.3 20.3h2.5M257.8 22.9h-10.2v12.7h10.2M34.3 52.1v11.4M43.2 52.1v6.3M52.1 52.1v3.8M97.8 41.9h-16.5v33h-52.1M97.8 44.5h-14v33h-54.6"/>
<path d="M97.8 50.8h-7.6v45.7h-35.6M97.8 47h-11.4v33h-57.2M129.5 43.2h12.7v45.7M129.5 45.7h6.4v12.7h-17.8v30.5M243.8 40.6h14M29.2 61h5.1M43.2 67.3v2.6h-14M52.1 69.9v-3.9h-6.4v6.4h-16.5M105.4 66v3.9M105.4 77.5v3.8M105.4 78.7h-10.2v42h-63.5M129.5 78.7h-6.3v44.5"/>
<path d="M129.5 66v3.9M129.5 77.5v3.8M231.1 77.5h26.7M231.1 69.9h26.7M231.1 72.4h16.5M243.8 74.9h14M254 77.5v10.1h3.8M255.3 64.8h2.5M257.8 67.3h-10.2v12.7h10.2M257.8 62.2h-14v25.4M31.7 88.9h2.6v2.5M31.7 83.8h5.1"/>
<path d="M41.9 96.5h5.1M44.4 96.5v1.3M105.4 91.4v11.5M113 86.4h5.1M118.1 96.5v2.6h-12.7M129.5 91.4v11.5M137.2 86.4h5M142.2 96.5v2.6h-12.7M231.1 80h7.7v14h19M231.1 82.6h5.1v13.9h21.6M243.8 85.1h14M34.3 101.6v7.6"/>
<path d="M44.4 105.4v2.6h-10.1M95.2 113h50.8M153.7 113h5M166.4 113h6.3M172.7 108v15.2h-6.3M31.7 123.2h114.3M31.7 125.7h2.6v2.6M152.4 139.7v8.9M153.7 123.2h5M31.7 157.5h3.9v26.7M31.7 154.9h6.4v12.7M74.9 152.4h8.9"/>
<path d="M74.9 147.3v20.3M99.1 152.4h17.7M101.6 151.1v2.6M110.5 152.4v20.3h2.5M121.9 144.8v3.8M127 152.4h20.3M141 148.6v20.3M152.4 142.2h11.4M161.3 149.9v2.5h-3.8M171.4 142.2h6.4v2.6M31.7 167.6h11.5M31.7 170.2h3.9"/>
<path d="M35.6 179.1h7.6M50.8 167.6h6.3M62.2 175.3v3.8M67.3 167.6h45.7M71.1 176.5v2.6h-20.3M71.1 167.6v1.3M81.3 167.6v1.3M81.3 176.5v7.7M91.4 160v3.8M91.4 167.6v1.3M91.4 176.5v2.6M101.6 161.3v1.3h-10.2"/>
<path d="M101.6 167.6v1.3M101.6 176.5v2.6M120.6 177.8v1.3M128.3 167.6h1.2M137.2 167.6h3.8M141 161.3h22.8v1.3M141 176.5v2.6M152.4 176.5v2.6h-71.1M152.4 161.3v7.6M163.8 171.5h-5.1v10.1h-26.6v-8.9h-3.8M163.8 170.2v2.5M44.4 189.2h-1.2v2.6"/>
<path d="M52.1 189.2h2.5M53.3 189.2v2.6M62.2 189.2h1.3v2.6M163.8 180.3v3.9"/>
</g>
<g fill="#009600" stroke="#009600" stroke-width=".18">
<circle cx="254" cy="77.5" r=".46"/>
<circle cx="95.2" cy="113" r=".46"/>
<circle cx="105.4" cy="99.1" r=".46"/>
<circle cx="142.2" cy="86.4" r=".46"/>
<circle cx="129.5" cy="99.1" r=".46"/>
<circle cx="123.2" cy="123.2" r=".46"/>
<circle cx="118.1" cy="86.4" r=".46"/>
<circle cx="105.4" cy="78.7" r=".46"/>
<circle cx="129.5" cy="78.7" r=".46"/>
<circle cx="141" cy="167.6" r=".46"/>
<circle cx="141" cy="179.1" r=".46"/>
<circle cx="163.8" cy="171.5" r=".46"/>
<circle cx="247.6" cy="72.4" r=".46"/>
<circle cx="243.8" cy="85.1" r=".46"/>
<circle cx="243.8" cy="74.9" r=".46"/>
<circle cx="243.8" cy="30.5" r=".46"/>
<circle cx="243.8" cy="40.6" r=".46"/>
<circle cx="172.7" cy="113" r=".46"/>
<circle cx="254" cy="33" r=".46"/>
<circle cx="247.6" cy="27.9" r=".46"/>
<circle cx="141" cy="152.4" r=".46"/>
<circle cx="141" cy="161.3" r=".46"/>
<circle cx="152.4" cy="142.2" r=".46"/>
<circle cx="152.4" cy="161.3" r=".46"/>
<circle cx="34.3" cy="61" r=".46"/>
<circle cx="43.2" cy="58.4" r=".46"/>
<circle cx="34.3" cy="108" r=".46"/>
<circle cx="52.1" cy="55.9" r=".46"/>
<circle cx="26.7" cy="40.6" r=".46"/>
<circle cx="88.9" cy="29.2" r=".46"/>
<circle cx="69.8" cy="22.9" r=".46"/>
<circle cx="74.9" cy="167.6" r=".46"/>
<circle cx="71.1" cy="167.6" r=".46"/>
<circle cx="53.3" cy="189.2" r=".46"/>
<circle cx="35.6" cy="179.1" r=".46"/>
<circle cx="38.1" cy="167.6" r=".46"/>
<circle cx="35.6" cy="170.2" r=".46"/>
<circle cx="62.2" cy="179.1" r=".46"/>
<circle cx="120.6" cy="179.1" r=".46"/>
<circle cx="91.4" cy="167.6" r=".46"/>
<circle cx="91.4" cy="179.1" r=".46"/>
<circle cx="110.5" cy="152.4" r=".46"/>
<circle cx="101.6" cy="167.6" r=".46"/>
<circle cx="81.3" cy="167.6" r=".46"/>
<circle cx="74.9" cy="152.4" r=".46"/>
<circle cx="101.6" cy="152.4" r=".46"/>
<circle cx="91.4" cy="162.6" r=".46"/>
<circle cx="101.6" cy="179.1" r=".46"/>
<circle cx="81.3" cy="179.1" r=".46"/>
<circle cx="44.4" cy="96.5" r=".46"/>
</g>
<text font-size="2.8" fill="#840000" x="178" y="190.9">Title:</text>
<g font-size="2.1" fill="#840000">
<text x="178" y="184">Sheet:</text>
<text x="178" y="186.7">File:</text>
<text x="184.1" y="186.7">FAN_CTL.kicad_sch</text>
<text x="178" y="196.9">KiCad</text>
<text x="178" y="194.1">Size:</text>
<text x="184.7" y="194.1">A4</text>
<text x="185.7" y="196.9">E.D.A.</text>
<text x="193.3" y="196.9">9.0.9</text>
<text x="200" y="194.1">Date:</text>
<text x="263" y="194.3">Rev:</text>
<text x="263" y="196.9">Id:</text>
<text x="267.1" y="196.9">1/4</text>
</g>
<g font-size="1.8" fill="#840000">
<text x="35" y="11.9">1</text>
<text x="85" y="11.9">2</text>
<text x="135" y="11.9">3</text>
<text x="185" y="11.9">4</text>
<text x="235" y="11.9">5</text>
<text x="285" y="11.9">6</text>
<text x="10.3" y="35.9">A</text>
<text x="285.3" y="35.9">A</text>
<text x="106.4" y="65.6" transform="rotate(-90 106.4 65.6)">PU</text>
<text x="130.5" y="65.6" transform="rotate(-90 130.5 65.6)">PU</text>
<text x="10.3" y="85.9">B</text>
<text x="285.3" y="85.9">B</text>
<text x="10.3" y="135.9">C</text>
<text x="285.3" y="135.9">C</text>
<text x="153.4" y="139.2" transform="rotate(-90 153.4 139.2)">PU_FAN</text>
<text x="122.9" y="144.3" transform="rotate(-90 122.9 144.3)">PU</text>
<text x="10.3" y="185.9">D</text>
<text x="285.3" y="185.9">D</text>
<text x="35" y="199.9">1</text>
<text x="85" y="199.9">2</text>
<text x="135" y="199.9">3</text>
<text x="185" y="199.9">4</text>
<text x="235" y="199.9">5</text>
<text x="285" y="199.9">6</text>
</g>
<g font-size="1.8" fill="#006464">
<text x="26.1" y="16.9">J2</text>
<text x="15.1" y="19.2">ESB228110100Z</text>
<text x="25.6" y="23.7">VBUS</text>
<text x="65.4" y="22.5">U1</text>
<text x="79.5" y="21.2">1k5</text>
<text x="79.9" y="18.9">R1</text>
<text x="97.8" y="20.2">MCU</text>
<text x="198.1" y="21.5">FAN_1</text>
<text x="246.2" y="21.2">+12V</text>
<text x="265.4" y="21.2">J1</text>
<text x="265.4" y="23.7">STD 4-pin</text>
<text x="276.9" y="23.7">Fan</text>
<text x="27.7" y="28.8">D+</text>
<text x="54.2" y="25">USBLC6-2SC6</text>
<text x="57.1" y="26.8">R2</text>
<text x="57.1" y="28.8">22</text>
<text x="122.5" y="26.3">PWM1</text>
<text x="123.1" y="28.8">NTC1</text>
<text x="199.6" y="26.3">PWM</text>
<text x="199.6" y="28.8">NTC_OUT</text>
<text x="220.9" y="26.3">PWM4PIN</text>
<text x="224.8" y="28.8">TACH</text>
<text x="25" y="34.5" transform="rotate(-90 25 34.5)">Shield</text>
<text x="27.5" y="34.5" transform="rotate(-90 27.5 34.5)">GND</text>
<text x="27.7" y="31.3">D-</text>
<text x="28.7" y="33.9">ID</text>
<text x="57.1" y="31.9">R3</text>
<text x="57.1" y="33.9">22</text>
<text x="99.3" y="30.1">USB_D+</text>
<text x="99.3" y="32.6">USB_D-</text>
<text x="122" y="31.3">TACH1</text>
<text x="122.5" y="35.2">PWM2</text>
<text x="199.6" y="31.3">TACH_OUT</text>
<text x="227.1" y="33.9">VP</text>
<text x="265.4" y="32.6">J3</text>
<text x="265.4" y="35.2">Conn_01x03</text>
<text x="33.1" y="41.5">100k</text>
<text x="34.2" y="39.2">R4</text>
<text x="99.3" y="40.2">USART_RX</text>
<text x="99.3" y="37.7">USART_TX</text>
<text x="122" y="40.2">TACH2</text>
<text x="123.1" y="37.7">NTC2</text>
<text x="221.8" y="36.4">NTC_IN1</text>
<text x="221.8" y="39">NTC_IN2</text>
<text x="265.4" y="41.5">J4</text>
<text x="24" y="47.9">GNDD</text>
<text x="67.2" y="45.3">GNDD</text>
<text x="99.3" y="47.9">NRST</text>
<text x="99.3" y="45.3">SWCLK</text>
<text x="99.3" y="42.8">SWDIO</text>
<text x="113.9" y="46.6">OVERHEAT_OUT</text>
<text x="117.8" y="44">FAULT_OUT</text>
<text x="239.8" y="47.6">GNDPWR</text>
<text x="265.4" y="44">Conn_01x02</text>
<text x="23.6" y="51.7">J6</text>
<text x="36.8" y="49.6">TP1</text>
<text x="45.7" y="49.6">TP2</text>
<text x="54.6" y="49.6">TP3</text>
<text x="99.3" y="51.7">BUZZER_PWM</text>
<text x="265.4" y="50.4">J5</text>
<text x="265.4" y="52.9">Conn_01x02</text>
<text x="19.2" y="54.2">UART_CONN</text>
<text x="26.6" y="55.6">1</text>
<text x="23.6" y="65.6">J8</text>
<text x="44.1" y="65.4">+3V3</text>
<text x="198.1" y="66">FAN_2</text>
<text x="246.2" y="65.6">+12V</text>
<text x="265.4" y="65.6">J7</text>
<text x="22.7" y="68.2">SWD</text>
<text x="31.6" y="68.2">GNDD</text>
<text x="199.6" y="70.7">PWM</text>
<text x="220.9" y="70.7">PWM4PIN</text>
<text x="265.4" y="68.2">STD 4-pin</text>
<text x="276.9" y="68.2">Fan</text>
<text x="49.4" y="74.5">GNDD</text>
<text x="108" y="73.3">R5</text>
<text x="108" y="75.8">1k</text>
<text x="132.1" y="73.3">R6</text>
<text x="132.1" y="75.8">1k</text>
<text x="199.6" y="73.3">NTC_OUT</text>
<text x="199.6" y="75.8">TACH_OUT</text>
<text x="224.8" y="73.3">TACH</text>
<text x="265.4" y="77.1">J9</text>
<text x="25.2" y="82.1">Buzzer</text>
<text x="26.5" y="79.6">BZ1</text>
<text x="26.6" y="79.8">5</text>
<text x="108.7" y="83.2">AO3400A</text>
<text x="108.8" y="81.1">Q1</text>
<text x="132.9" y="83.2">AO3400A</text>
<text x="132.9" y="81.1">Q2</text>
<text x="221.8" y="80.9">NTC_IN1</text>
<text x="221.8" y="83.4">NTC_IN2</text>
<text x="227.1" y="78.3">VP</text>
<text x="265.4" y="79.6">Conn_01x03</text>
<text x="40.6" y="84.7">+3V3</text>
<text x="265.4" y="88.5">Conn_01x02</text>
<text x="265.4" y="86">J10</text>
<text x="49.5" y="95.4">R9</text>
<text x="111.9" y="94.8">10k</text>
<text x="112.9" y="92.3">R7</text>
<text x="136" y="94.8">10k</text>
<text x="137" y="92.3">R8</text>
<text x="239.8" y="92">GNDPWR</text>
<text x="265.4" y="94.8">J11</text>
<text x="25.4" y="98.7">BC847</text>
<text x="29" y="96.1">Q3</text>
<text x="47" y="101.2">R10</text>
<text x="49.6" y="97.4">1k</text>
<text x="265.4" y="97.4">Conn_01x02</text>
<text x="47" y="103.7">1k</text>
<text x="102.7" y="107.5">GNDD</text>
<text x="126.9" y="107.5">GNDD</text>
<text x="146.9" y="107.5">D5</text>
<text x="173.9" y="107.8">+3V3</text>
<text x="31.6" y="113.9">GNDD</text>
<text x="146.4" y="110.1">LED</text>
<text x="160.4" y="113.9">300</text>
<text x="160.6" y="111.6">R37</text>
<text x="19.6" y="117.7">DG301-3.5-03P</text>
<text x="24.9" y="115.2">J12</text>
<text x="146.9" y="117.7">D6</text>
<text x="146.4" y="120.2">LED</text>
<text x="160.4" y="124.1">300</text>
<text x="160.6" y="121.8">R38</text>
<text x="31.6" y="132.9">GNDD</text>
<text x="165.7" y="135.5">C25</text>
<text x="72.3" y="143.1">+12V</text>
<text x="165.8" y="138">10u</text>
<text x="84.4" y="149.5">L78L05_SOT89</text>
<text x="90.1" y="146.9">U2</text>
<text x="99.6" y="146.9">+5V</text>
<text x="122.9" y="149.7">JP1</text>
<text x="142.1" y="148.4">+3V3</text>
<text x="159.3" y="145.6">+5V</text>
<text x="175.1" y="149.2">GNDD</text>
<text x="24.9" y="152">J14</text>
<text x="86.6" y="153.3">IN</text>
<text x="92.4" y="153.3">OUT</text>
<text x="22.2" y="159.2" transform="rotate(-90 22.2 159.2)">DG301-3.5-02P</text>
<text x="92.3" y="157.2" transform="rotate(-90 92.3 157.2)">GND</text>
<text x="105.4" y="157.1">C1</text>
<text x="105.4" y="159.6">10n</text>
<text x="113.7" y="156.3">SolderJumper_3_Open</text>
<text x="119.5" y="160.9">U3</text>
<text x="141.9" y="159.6">SolderJumper_3_Open</text>
<text x="150.6" y="157.1">JP2</text>
<text x="24.9" y="164.9">J13</text>
<text x="39" y="164.7">MF-MSMF200-2</text>
<text x="45.7" y="162.2">F1</text>
<text x="58" y="164.7">AO3401A</text>
<text x="60.9" y="162.2">Q4</text>
<text x="83.2" y="164.7">GNDD</text>
<text x="115.5" y="163.4">TPS560200</text>
<text x="123.7" y="166">CDRH4D28</text>
<text x="132.1" y="163.4">L1</text>
<text x="134.9" y="166">-10u</text>
<text x="166.4" y="166">R11</text>
<text x="85.1" y="172.3">C2</text>
<text x="95.3" y="172.3">C3</text>
<text x="105.4" y="172.3">C24</text>
<text x="115.8" y="168.5">VIN</text>
<text x="115.8" y="173.6">EN</text>
<text x="122.7" y="168.5">PH</text>
<text x="122.9" y="173.6">FB</text>
<text x="134.5" y="172.3">C4</text>
<text x="145.9" y="172.3">C5</text>
<text x="166.4" y="168.5">61k9</text>
<text x="22.2" y="177.8" transform="rotate(-90 22.2 177.8)">DG301-3.5-02P</text>
<text x="44.6" y="179.9">100k</text>
<text x="45" y="177.9">R13</text>
<text x="67.6" y="178.7">D1</text>
<text x="85.1" y="174.9">10u</text>
<text x="95.3" y="174.9">10u</text>
<text x="105.4" y="174.9">100n</text>
<text x="121.5" y="175" transform="rotate(-90 121.5 175)">GND</text>
<text x="133.4" y="174.9">10u</text>
<text x="144.8" y="174.9">10u</text>
<text x="166.4" y="178.7">20k00</text>
<text x="166.4" y="176.1">R12</text>
<text x="58.6" y="181.2">BZV55-C6V8</text>
<text x="31.4" y="188.8">GNDPWR</text>
<text x="46.4" y="186.3">JP3</text>
<text x="56.6" y="186.3">JP4</text>
<text x="77.1" y="188.8">GNDPWR</text>
<text x="99.1" y="190.1">H1</text>
<text x="108" y="190.1">H2</text>
<text x="115.6" y="190.1">H3</text>
<text x="123.2" y="190.1">H4</text>
<text x="159.7" y="188.8">GNDPWR</text>
<text x="40.5" y="196.2">GNDD</text>
<text x="49.2" y="196.4">GNDPWR</text>
<text x="61.2" y="196.4">GNDA</text>
</g>
<g font-size="1.8" fill="#a90000">
<text x="259" y="17.5">1</text>
<text x="32.3" y="22.6">1</text>
<text x="259" y="20.1">2</text>
<text x="259" y="22.6">3</text>
<text x="32.3" y="27.7">3</text>
<text x="65.3" y="29">6</text>
<text x="69.6" y="26.1" transform="rotate(-90 69.6 26.1)">5</text>
<text x="73" y="29">1</text>
<text x="259" y="25.1">4</text>
<text x="32.3" y="30.2">2</text>
<text x="32.3" y="32.8">4</text>
<text x="65.3" y="31.5">4</text>
<text x="73" y="31.5">3</text>
<text x="259" y="30.2">1</text>
<text x="259" y="32.8">2</text>
<text x="259" y="35.3">3</text>
<text x="23.9" y="37.5" transform="rotate(-90 23.9 37.5)">6</text>
<text x="26.4" y="37.5" transform="rotate(-90 26.4 37.5)">5</text>
<text x="69.6" y="36.3" transform="rotate(-90 69.6 36.3)">2</text>
<text x="259" y="40.4">1</text>
<text x="259" y="42.9">2</text>
<text x="259" y="49.3">1</text>
<text x="259" y="51.8">2</text>
<text x="26.6" y="58.2">2</text>
<text x="26.6" y="60.7">3</text>
<text x="259" y="62">1</text>
<text x="259" y="64.5">2</text>
<text x="26.6" y="69.6">1</text>
<text x="259" y="67.1">3</text>
<text x="259" y="69.6">4</text>
<text x="26.6" y="72.1">2</text>
<text x="26.6" y="74.7">3</text>
<text x="26.6" y="77.2">4</text>
<text x="259" y="74.7">1</text>
<text x="259" y="77.2">2</text>
<text x="29.8" y="83.6">1</text>
<text x="105.2" y="83.3" transform="rotate(-90 105.2 83.3)">3</text>
<text x="129.3" y="83.3" transform="rotate(-90 129.3 83.3)">3</text>
<text x="259" y="79.8">3</text>
<text x="29.8" y="88.6">2</text>
<text x="111.1" y="86.1">1</text>
<text x="135.2" y="86.1">1</text>
<text x="259" y="84.8">1</text>
<text x="259" y="87.4">2</text>
<text x="34" y="93.4" transform="rotate(-90 34 93.4)">3</text>
<text x="105.2" y="90.9" transform="rotate(-90 105.2 90.9)">2</text>
<text x="129.3" y="90.9" transform="rotate(-90 129.3 90.9)">2</text>
<text x="259" y="93.7">1</text>
<text x="34" y="101" transform="rotate(-90 34 101)">2</text>
<text x="39.9" y="96.3">1</text>
<text x="259" y="96.3">2</text>
<text x="29.1" y="120.4">1</text>
<text x="29.1" y="122.9">2</text>
<text x="29.1" y="125.5">3</text>
<text x="29.1" y="154.7">1</text>
<text x="84.4" y="152.1">3</text>
<text x="97.1" y="152.1">1</text>
<text x="117.4" y="152.1">1</text>
<text x="121.7" y="150.6" transform="rotate(-90 121.7 150.6)">2</text>
<text x="125" y="152.1">3</text>
<text x="147.9" y="152.1">1</text>
<text x="152.1" y="150.6" transform="rotate(-90 152.1 150.6)">2</text>
<text x="155.5" y="152.1">3</text>
<text x="29.1" y="157.2">2</text>
<text x="91.2" y="159.5" transform="rotate(-90 91.2 159.5)">2</text>
<text x="29.1" y="167.4">1</text>
<text x="57.7" y="167.4">3</text>
<text x="65.3" y="167.4">2</text>
<text x="113.6" y="167.4">4</text>
<text x="126.3" y="167.4">3</text>
<text x="29.1" y="169.9">2</text>
<text x="113.6" y="172.5">1</text>
<text x="126.3" y="172.5">5</text>
<text x="62" y="174.7" transform="rotate(-90 62 174.7)">1</text>
<text x="120.4" y="177.2" transform="rotate(-90 120.4 177.2)">2</text>
</g>
<g font-size="1.8" fill="#725600">
<text x="198.1" y="43">File:</text>
<text x="203.3" y="43">fan_itself.kicad_sch</text>
<text x="97.8" y="56.3">File:</text>
<text x="103" y="56.3">mcu.kicad_sch</text>
<text x="198.1" y="87.4">File:</text>
<text x="203.3" y="87.4">fan_itself.kicad_sch</text>
</g>
</svg>
